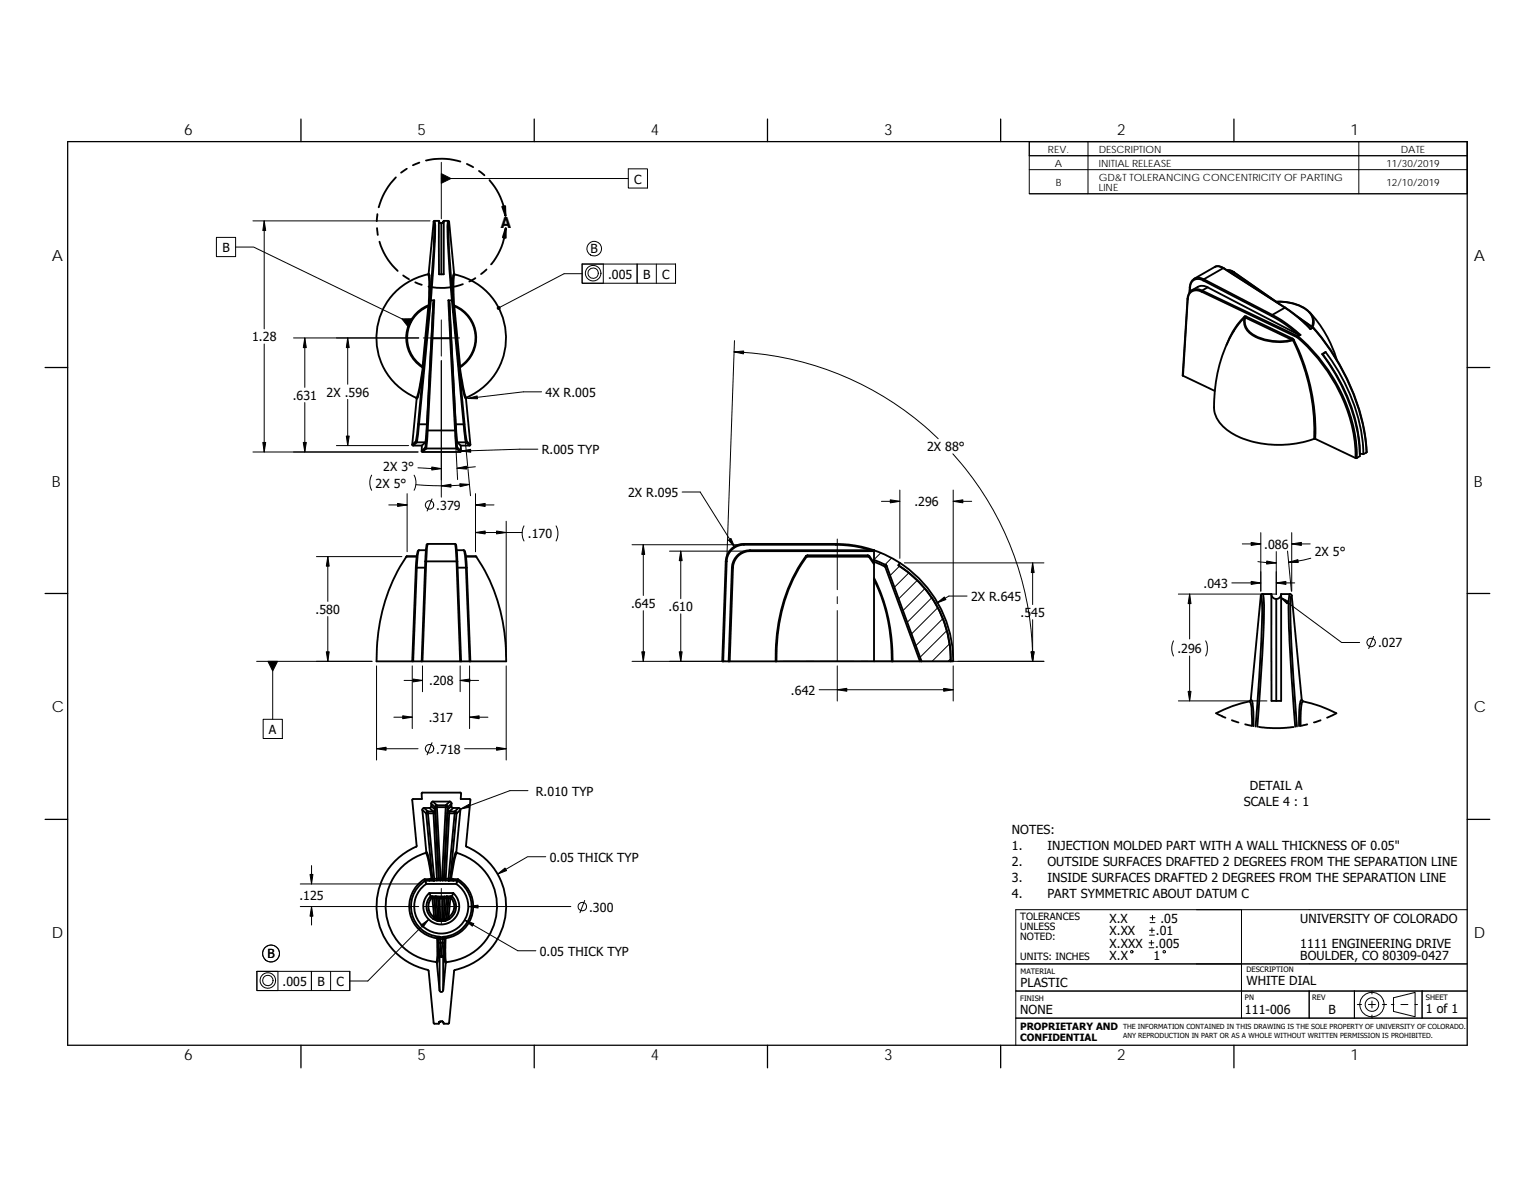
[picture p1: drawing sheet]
<svg xmlns="http://www.w3.org/2000/svg" width="279mm" height="216mm" viewBox="0 0 279 216" stroke-linecap="round" stroke-linejoin="round" font-family="sans-serif">
<g fill="none" stroke="#000" stroke-width=".18">
<path d="M80.3 32.5h34.1M80.3 29.5v10.3M114.4 30.7h3.5v3.5h-3.5zM187.3 30.9h79.8M187.3 25.8h79.8v9.4h-79.8zM187.3 25.8h79.8v2.5M187.3 25.8v2.5h79.8M198 25.8v9.4M247.3 25.8v9.4M267.1 28.3v6.9h-79.8M39.4 43.2h3.5v3.5h-3.5zM42.9 44.9h3.3l28.5 13.9"/>
<path d="M46 40.2h32.3M48.1 40.2v19.6M80.3 58.2v6.6M106 48h17v3.5h-17zM106 48v3.5h3.8v-3.5M106 49.8h-3.3l-11.9 6.2M116 48v3.5M119.5 48v3.5M48.1 62.6v19.6M53.4 61.5h22.8M55.5 61.5v9M55.5 73.2v9"/>
<path d="M63.3 61.5v8.4M63.3 72.6v8.4M77 61.5h6.6M80.3 65.6v24.8M82.9 79.1l.4 8.1M84.5 78l1.1 12.2M98.6 71.3h-3.3l-10.1 1.2M133.6 64a56.3 56.3 0 0 1 37.2 15.8M133.7 62l-1.4 39.3M46 82.2h30.1M61.2 81h13.2M67.6 86.4l-.3 1.2 .1 .8 .2 .8"/>
<path d="M70.8 91.8h3.3M74.1 89.8v10.6M75.4 86.4l.3 1.2-.1 .8-.2 .8M76.1 85.1l4.2 .1M78.6 90.7l-.9 2.2M85.4 88.1a51.1 51.1 0 0 1-9.7 .1M86.5 84.9l-3.3 .3M86.6 96.9h8.4M86.6 91.8h3.3M86.6 89.8v10.6M92.1 94.8v24.7M95.4 95.7l-.4 1.1 .1 .9 .3 .7"/>
<path d="M97.9 81.7l-14 .3M101.2 95.7l.3 1.1v.9l-.3 .7M115 99.1h19.6M117.1 99.1v9.2M124.2 89.5h3.2l6.4 10.1M152.4 98v9.3M160.4 91.2h3.4M163.8 89.1v12.5M173.4 82.6a56.2 56.2 0 0 1 14.6 37.7v-7.6M173.5 89.1v30.4M173.5 91.2h3.4M226.1 98.9h3.4"/>
<path d="M229.5 96.9v10.6M235.1 98.9h3.4M235.1 96.9v10.6M57.6 101.2h15.6M59.7 101.2v8.2M59.7 112.1v8.2M117.1 111.1v9.2M121.9 100.2h13.8M123.9 100.2v8.7M123.9 111.7v8.6M152.4 108.5v1.3M152.4 111.1v9.2"/>
<path d="M160.3 100.6l-1.2 1.2M162.3 101.5l-1.2 1.2M163.7 103l-1.7 1.7M164.6 102.4h25.4M165.4 104.2l-2.6 2.6M167 105.6l-3.4 3.3M168.3 107.1l-3.9 4M169.6 108.7l-4.5 4.5M170.7 110.5l-4.8 4.8M171.6 112.5l-4.9 4.9M172.3 114.7l-4.8 4.8M172.8 117.1l-3.1 3.2"/>
<path d="M173.1 119.8l-.5 .5M176 108.4h-3.3l-2.2 1.3M188 102.4v7.6M213.6 116.6l-.3 .7v.8l.3 1.2M214.5 108.1h17.9M216.5 108.1v8.1M216.5 119.3v8.2M219.5 116.6l.2 .6 .1 1-.3 1.1M224.2 106h5.3M229 102.2l3.3 .2M232.3 100.3v7.8M232.3 106h3.4"/>
<path d="M233 108.6l11.2 8.3h3.3M234.4 100.2l.7 7.3M238.6 101.5l-2 .5-2.1 .3M250 115.8l-.9 2.2M46.7 120.3h21M47.9 130.8h3.5v3.5h-3.5zM49.6 120.3v10.5M68.5 136.2h7.6M68.5 121.1v17.1M71.7 130.5h3.3M73.6 123.8h3.3M75 121.1v11.4"/>
<path d="M76.9 121.1v4.7M78.6 135.1l-.9 2.2M83.8 123.8h3.3M83.8 121.1v4.7M84.6 136.2h7.5M85.5 121.1v11.4M85.5 130.5h3.3M92.1 121.1v17.1M132 120.3h-17M142 120.3h48M149.1 125.5h24.4M149.3 120.3h6.1"/>
<path d="M152.4 121.1v6.4M173.5 121.1v6.4M214.5 127.5h16.1M56.7 157.4v3.4M96.1 143.8h-3.3l-9 3.4M99.3 155.8h-3.3l-5.4 3.2M46.8 176.7h16.9v3.5h-16.9zM46.8 176.7v3.5h3.8v-3.5M54.7 160.8h22.1M54.7 164.9h21.5M56.7 176.7v3.5M56.7 164.9v3.4"/>
<path d="M60.2 176.7v3.5M77 164.9h6.6M78 167.2l-11 11.2h-3.3M80.3 161.6v6.6M84.6 167.4l9.7 5.5h3.2M85.3 164.9h18.6M106.4 163.8l-.8 2.2M209.1 172.4h.9M209.1 171.5h.9M209.2 170.1h.9M209.2 169.2h.9M209.3 167.8h.9"/>
<path d="M209.3 166.9h.9M209.6 171v.9M209.7 168.8v.9M209.8 166.5v.9M226 165.5v19.7h-41.1v-4.9h82.2h-41.1v-5h-41.1v-9.8h82.2M267.1 175.3h-82.2v5h41.1v4.9h12.3v-4.9v4.9h8.2v-4.9v4.9h12.3v-4.9v4.9h8.3h-82.2v4.9M247.1 182.7h.7M249.1 182.7h1.3M249.7 180.3v.5M249.7 182.1v1.2M249.7 184.6v.6M251.6 182.7h.8"/>
<path d="M253.2 182.7h.5M253.6 181.5l4-1v4.4l-4-.9zM255 182.7h1.3M257.5 182.7h.5"/>
<circle cx="108" cy="49.7" r=".94"/>
<circle cx="108" cy="49.7" r="1.42"/>
<circle cx="108.2" cy="45.2" r="1.33"/>
<circle cx="78.2" cy="91.9" r=".77"/>
<circle cx="249.6" cy="116.9" r=".77"/>
<circle cx="78.2" cy="136.2" r=".77"/>
<circle cx="48.8" cy="178.3" r="1.41"/>
<circle cx="48.8" cy="178.3" r=".94"/>
<circle cx="49.3" cy="173.4" r="1.54"/>
<circle cx="106" cy="164.9" r=".77"/>
<circle cx="206" cy="173.1" r=".22"/>
<circle cx="211.9" cy="173.1" r=".22"/>
<circle cx="249.7" cy="182.7" r="2.22"/>
<circle cx="249.7" cy="182.7" r="1.24"/>
</g>
<g fill="none" stroke="#000" stroke-width=".23">
<path d="M12.3 25.8h254.8v164.3h-254.8zM54.8 21.7v4.1M97.2 21.7v4.1M139.7 21.7v4.1M182.1 21.7v4.1M224.6 21.7v4.1M8.2 66.8h4.1M267.1 66.8h4.1M8.2 107.9h4.1M267.1 108h4.1M8.2 149h4.1M267.1 149h4.1"/>
<path d="M54.8 190.1v4.1M97.2 190.1v4.1M139.7 190.1v4.1M182.1 190.1v4.1M224.6 190.1v4.1"/>
</g>
<g fill="none" stroke="#000" stroke-width=".34">
<path d="M68.7 38.9l-.1 1.3M72.1 32.3a12.6 12.6 0 0 0-3.2 5.4M74 30.7l-1 .7M76.3 29.6l-1.1 .5M77.5 29.2a12.2 12.2 0 0 1 6.3 .2M85 29.8l1.1 .6M87.2 31.1l1 .8M89.1 32.8a11.9 11.9 0 0 1 2.9 6.5M68.6 41.5l.2 1.2M69.1 44a11.7 11.7 0 0 0 3.3 5.3M73.4 50.1l1 .7M75.6 51.4l1.2 .4"/>
<path d="M75.9 57l.9-.7 1.2-.6-1.1 11a6.2 6.2 0 0 1-1-9.7zM77.9 49.9a11.8 11.8 0 0 0-9.3 10.4 11.8 11.8 0 0 0 7.1 12M78 49.8l.2 .4 .1 1.2-.2 4M78 49.8l-.1 .1 .1 .2a18.2 18.2 0 0 1 .1 4.6l-.1 .8M78 55.5a6.4 6.4 0 0 0-4 5.4 6.4 6.4 0 0 0 2.9 6M78 55.5v.2M78.1 55.4v.3h-.1M78.1 55.4l-.1 .1M78.3 54.6l-2.2 22.6M78.4 54.6h.6M78.4 54.6l-2.1 22.6M78.9 55.1l-1.2 22.1"/>
<path d="M78.9 40.3a88.1 88.1 0 0 1-.6 13.3v1h.1M78.9 40.3l-.9 9.5M79 54.6l-.1 .4-.4 6.5M79 54.6l-.3 6.9M79.1 40.2h.8M79.1 40.2a51.7 51.7 0 0 1-.3 9.7l-.4 4.7M79.1 40.2l-.2 .1M79.9 40.2v9.7h.9v-9.7M79.9 40.2v.2l.4 .2 .3-.1 .2-.3M80.3 40.6v9.3M80.8 40.2h.8M81.6 40.2a68.3 68.3 0 0 0 .4 10.8l.3 3.6"/>
<path d="M81.6 40.2l.1 .1M81.6 54.6l.3 6.9M81.6 54.6l.2 .5M81.6 54.6h.7M81.7 40.3a63.6 63.6 0 0 0 .5 11l.2 3.3h-.1M81.7 40.3l1 9.5M81.8 55.1l.3 6.4h-.2M81.8 55.1l1.2 22.1M82.3 54.6l2.2 22.6h.1l-2.2-22.6M82.5 55.4l.1 .3M82.5 55.4l.1 .1M82.6 55.7l1 11"/>
<path d="M82.6 55.5l.1 .2h-.1M82.6 55.5a6.4 6.4 0 0 1 4 5.4 6.4 6.4 0 0 1-2.9 5.9M82.7 49.8h-.1a18 18 0 0 0-.1 5.6M82.7 49.8l.1 .1M82.7 55.7a6.3 6.3 0 0 1 1.1 11M82.7 55.7l1.1 11M82.8 49.9a3 3 0 0 0-.3 2l.1 3.6M82.8 49.9a11.8 11.8 0 0 1 9.2 10.5 11.8 11.8 0 0 1-7.1 11.9M84.2 51.7a11.3 11.3 0 0 1-6.2 .4M86.5 50.6l-1.1 .6M88.5 49l-.9 .8M92.1 41.5a11.5 11.5 0 0 1-2.7 6.6"/>
<path d="M216.2 54.3v.1M216.2 54.3l-.9 14M216.2 54.4l-.9 13.9M216.6 52.2v.1M216.6 52.2l-.1 1.1M216.6 52.3v.8M217.4 50.7l-.6 .6-.2 .9M218.7 53a1.6 1.6 0 0 0-2.5 1.4M218.7 53l17.4 8.4M218.7 53l.1-.1 17.5 8.3M219 51l12.5 6.5M219 51a1.49 1.49 0 0 0-1.6-.1 1.49 1.49 0 0 0-.8 1.4"/>
<path d="M219 51l.1-.2 12.5 6.5M219.8 52.3l-1 .6a1.7 1.7 0 0 0-1.8-.1 1.7 1.7 0 0 0-.8 1.5M219.8 52.3l16.4 8.5M219.8 52.3l-.3-.2a1.75 1.75 0 0 0-1.4 .1l-1.1 .6M221.1 48.6l-3.7 2.1M221.1 48.5l.7-.1 .9 .4M221.1 48.5a1.62 1.62 0 0 1 1.6 .3M221.1 48.5v.1M222.7 48.8l11.2 7.2M222.7 48.8h.1M222.7 48.8l-3.6 2-.3-.1a1.64 1.64 0 0 0-1.4 0M222.7 48.8l11.3 7.2"/>
<path d="M224.6 49.5l7 5M224.6 49.5l-.6-.3h-.6h.6l.6 .3M224.6 49.5l-.4 .2M224.6 49.5h.1M224.6 49.5l8.2 5.7M226.5 57.6a13.7 13.7 0 0 0-3.3 5.2M226.5 57.6h.3M226.5 57.6l.1 .1M226.6 57.7a20.8 20.8 0 0 0-5.2 11.6l-.4 3.3a5.6 5.6 0 0 0 3 6.1 18.4 18.4 0 0 0 15.2 1.1M226.6 57.7a2.75 2.75 0 0 0 1.5 3.4 10.1 10.1 0 0 0 7.3 .8M226.6 57.7h.1a2.77 2.77 0 0 0 1.5 3.2 9.9 9.9 0 0 0 7 .9M226.8 57.6l8.5 4"/>
<path d="M226.8 57.6l-.1 .2 8.5 4M231.5 57.5l2.4 1.4 2.3 1.9M231.6 57.3l2.6 1.6 2.5 2M231.6 57.3l-.1 .2M232.3 54.9a8.5 8.5 0 0 1 6.1 1.9 2.3 2.3 0 0 1 .5 2.7M232.3 54.9a8.2 8.2 0 0 1 6.1 2 2.32 2.32 0 0 1 .4 2.5M233.9 56h.1M233.9 56l-2.3 1.3M233.9 56l2.3 1.7 2.3 2.2M234 56a21.4 21.4 0 0 1 4.5 3.9M236.1 57.6l2.9 2M236.6 58l2.4 1.6"/>
<path d="M238.4 56.8a22 22 0 0 1 4.9 8.6M239 59.6a38.9 38.9 0 0 1 9.7 22.7M239 59.6l-.5 .3M239.1 59.6a37.5 37.5 0 0 1 9.6 22.7M75.7 72.3l.1 .2M75.8 72.5l-.8 8.4M76.1 77.2h.2M76.1 77.2l-.4 3.1M76.3 77.2l-.4 3.3M76.3 77.2h1.4M76.9 66.9l-.5 3.4a3.4 3.4 0 0 1-.7 2M76.9 66.9v-.2h.2l-.1 .3"/>
<path d="M76.9 66.9l.1 .1M77 67l-.2 1.9a9.6 9.6 0 0 1-1 3.6M77.7 78.3h5.1M77.7 78.3l-.3 3.1M77.7 77.2l-.3 3.3M78.5 61.5h.2M78.5 61.5l-.8 16.8M78.7 61.5l-1.1 20.1M78.7 61.5h3.2M81.9 61.5l.9 16.8M82.1 61.5l.9 16.8h-.2M82.8 78.3l.3 3.3"/>
<path d="M83 77.2l.2 3.3M83 77.2h1.4l.4 3.3M83 78.3l.2 3.1-.1 .2M83.6 66.7v.3M83.6 67l.4 2.1a8.5 8.5 0 0 0 .8 3.4M83.7 66.9l-.1 .1M83.7 66.9l.8 4.6 .4 .8-.1 .2M83.8 66.7h-.2M83.8 66.7l-.1 .2M84.6 77.2l.4 3.1-.2 .2M84.8 72.5l.8 8.4M215.3 68.3l5.8 2.8"/>
<path d="M235.2 61.8l.2 .1M235.3 61.6l.2 .2M235.3 61.6l-.1 .2M235.4 61.9a37.5 37.5 0 0 1 3.8 17.9M235.5 61.8a37.1 37.1 0 0 1 3.9 18M235.5 61.8l-.1 .1M236.1 61.4a30.2 30.2 0 0 1 10.6 21v.9M236.2 60.8l.5 .1M236.3 61.2a30.5 30.5 0 0 1 10.7 21.2v.9M236.3 61.2h.1M236.3 61.2l-.2 .2M236.7 60.9l-.4 .3"/>
<path d="M239.2 79.8h.2M239.4 79.8l7.3 3.5M240.8 64.5h-.1M240.8 64.5a31.3 31.3 0 0 1 6.7 18.1h.7M241.3 64a33 33 0 0 1 6.9 18.6M241.3 64l-.6 .4a33.1 33.1 0 0 1 6.8 18.6l-.5 .3M241.3 64l-.5 .5M75.2 81h1.6M75.7 80.3l-.7 .6M75.7 80.3l.2 .2M75.9 80.5l-.7 .5-.2-.1M75.9 80.5h1.5"/>
<path d="M76.8 81v1M76.9 82.2h6.9M77.4 81.4l-.6 .6M77.4 81.4l.2 .2M77.4 80.5l-.6 .5M77.6 81.6h5.5M77.6 81.6l-.7 .6-.1-.2M77.6 99.1l-.2 3M77.9 98.9l-.3 3.2-.7 18.2h-.1M77.9 98.9h4.9M77.9 98.9l-.2 .2M82.8 98.9l.3 3.2 .7 18.2"/>
<path d="M82.8 98.9l.2 .2M83 99.2l.2 2.9M83.1 81.6l.7 .6 .1-.2M83.2 81.4l.7 .6M83.2 80.5l.7 .5M83.2 80.5h1.6M83.9 81v1M83.9 81h1.6M84.8 80.5l.7 .5 .1-.1M85 80.3l.6 .6M135.4 98.9a3.3 3.3 0 0 0-3.3 3.2M135.4 99.1a3.2 3.2 0 0 0-3.1 3"/>
<path d="M135.4 99.1h16.7M152.1 98.9v.2M152.1 98.9h-16.7v.2M152.1 98.9l3.6 .3 3.4 .9M152.1 99.1l3.3 .2 3.2 .8M246.7 83.3h.3M248.7 82.3l-.5 .3M74 101.2h1.8M74 101.2a32.8 32.8 0 0 0-5.4 19.1h6.4M75.7 103.3l-.7 17M75.7 103.3h1.7M75.9 101.2h-1.9"/>
<path d="M76 100.3l-.3 3M76.3 100.1l-.3 .2M76.3 100.1l-.3 1-.1 1.7-.7 17.5h-.2M76.3 100.1h1.2M77.4 102.1l-.6 18.2M77.4 102.1h5.8M83.1 100.1h1.3M83.2 102.1l.7 18.2M83.3 103.3h1.7M84.4 100.1l.3 1 .1 1.7 .7 17.5M84.4 100.1l.2 .2M84.6 100.4l.4 2.9"/>
<path d="M84.8 101.2h1.9M85 103.3l.6 17M86.7 101.2a32.5 32.5 0 0 1 5.4 19.1h-6.5M132.1 102.1h.2M132.1 102.1l-.6 18.2h.1M132.3 102.1l-.7 18.2M133.2 103.3l-.6 17M133.2 103.3h.2M133.4 103.3l-.6 17M136.5 100.1v.1M136.5 100.1h22.6M136.5 100.1a3.3 3.3 0 0 0-3.3 3.2"/>
<path d="M136.5 100.2h22.5M136.5 100.2a3.1 3.1 0 0 0-3.1 3.1M146.7 101.2h.1M146.8 101.2a30.9 30.9 0 0 0-5.5 19.1M146.8 101.2h11.3M147 101v.2M147 101h-.1a29.2 29.2 0 0 0-5.7 17.3v2M147 101h10.9M157.9 101l.1 .2M157.9 101l.3 .2M158 101.2h-11.2M158 101.2h.1"/>
<path d="M158.1 101.2l1 1.4M158.2 101.2h-.1M158.2 101.2l.9 1.2M159 100.2l.1 .1M159.1 100.1v.2M159.1 100.1l-.1 .1M159.1 101.8l.6 .3a2.47 2.47 0 0 1 1.5 .8l-.1 .2M159.1 100.1a19.9 19.9 0 0 1 4.7 2.3M159.1 105.5a31.8 31.8 0 0 1 3.2 14.8M159.1 105.1a32.1 32.1 0 0 1 3.4 15.2M159.1 102.6v17.7h-17.8M159.1 100.3v2.3"/>
<path d="M159.1 102.2l2 .9M161.1 103.1l6.3 17.2M161.2 102.8l.2 .2 6.3 17.3M161.4 103l-.3 .1M163.5 102.8a20.3 20.3 0 0 1 9.6 17.5h-5.4M163.8 102.4a21 21 0 0 1 9.6 17.9h-.3a20.4 20.4 0 0 0-9.6-17.5zM229.5 108.4l-1.8 18.9M229.5 108.4h.1a38.3 38.3 0 0 1 0 7.8l-1.1 15.9M229.8 108.1l-.3 .3M229.8 108.1h1.6M229.8 108.1a21.9 21.9 0 0 1 .2 6.2l-1.1 17.9M231.4 108.1a.89 .89 0 0 0 .9 .8 .89 .89 0 0 0 .9-.8"/>
<path d="M232.3 108.9v18.6M233.2 108.1h1.6M233.2 108.1v19.4h-1.8v-19.4M234.8 108.1h.2l.1 .3M234.8 108.1a17.2 17.2 0 0 0-.2 5.4l.4 7.7 .8 11M235.1 108.4l-.1 .2a147.6 147.6 0 0 0 .7 18.4l.4 5.1M235.1 108.4l1.8 18.9M75.2 120.3h1.6M76.9 120.3h6.9M83.8 120.3h.1M83.9 120.3h1.7M131.6 120.3h1"/>
<path d="M132.6 120.3h.2M132.8 120.3h8.5M159.1 120.3h3.2M162.3 120.3h5.1M167.4 120.3h.3M224.2 131l1.2 .4M227.4 127.6a22.8 22.8 0 0 0-6 2.1l1.7 .8M227.7 127.3l.2 .3 .2 1.1 .1 3.4M227.7 127.3l-.3 .3a4.3 4.3 0 0 1 .5 2.6v1.8l-1.2-.3M229.1 132.2l2.5 .2 3.9-.2M236.9 127.3l-.2 .3-.1 .6-.1 3.9M236.9 127.3l.3 .3"/>
<path d="M237.2 127.6h-.1a13.2 13.2 0 0 0-.4 4.4l1.2-.3M237.2 127.6a22.8 22.8 0 0 1 6 2.1l-1.6 .8M240.4 131l-1.2 .4M76.9 147.3l.7 .7M76.9 147.3l.7 7.7M77.2 147l.7 .6-.2 .1-.1 .3M77.2 147l-.3 .1v.2M77.2 147h1M77.3 159.9a5.8 5.8 0 0 0-2.7 6.2 5.8 5.8 0 0 0 5 4.6M77.3 159.9l.1 .3M77.5 155.2l.4 .9 .6 3.7M77.5 155.2a10.1 10.1 0 0 0-7.3 10.6 10.1 10.1 0 0 0 9.2 9.2"/>
<path d="M77.6 148l1.1 11.9M77.6 155a14.2 14.2 0 0 1 1.1 4.6l-.2 .2M77.6 155l-.1 .2M77.9 147.9l-.3 .1M77.9 147.9l1.1 11.9M77.9 147.9h1M78.2 147l.6 .6M78.2 159.9h-.9M78.2 159.9v.3M78.5 146.2l.7 .6M78.5 146.2v.4M78.5 146.6l.7 .7"/>
<path d="M78.5 146.6l-.1 .3-.2 .1M78.5 159.8l-.3 .1M78.7 159.6v.3M78.7 159.9v.1M78.7 159.9h.1M78.7 159.9l.3 .2M78.8 145.8l.7 .7-.2 .1-.1 .2M78.8 145.8h3.1M78.8 145.8l-.2 .1-.1 .3M78.8 147.6l.1 .3M78.8 147.6h-.9v.3M78.9 147.9l.6 11.9h.4"/>
<path d="M79 159.8h.5v.3M79 159.8v.3M79 159.8l-.3 .1M79.2 147.3l-.1 .2-.3 .1M79.2 147.3v.6M79.2 146.8l.7 13M79.2 147.9h-.3M79.2 147.9l.7 11.9M79.5 146.8h1.6M79.5 146.8h-.3M79.5 146.8v-.3h1.6v.3M79.5 146.8l.7 13"/>
<path d="M79.9 159.8l.1 .2 .2 .1M79.9 159.8h.1M79.9 159.8l.3 .3M80.2 159.8h.3v.3M80.2 159.8v.3M80.2 159.8h-.3M80.8 159.8l-.1 .2-.2 .1M80.8 159.8h.1M81.1 159.8v.3M81.1 159.8h.5v.3M81.1 159.8h-.3l-.1 .2-.2 .1M81.1 146.8l-.6 13h.3"/>
<path d="M81.1 146.8h.4M81.5 146.8l-.7 13M81.5 147.3a.43 .43 0 0 0 .1 .6h.2M81.8 147.9l-.7 11.9M81.8 147.6h1v.3h-1zM81.9 145.8l-.8 .7 .3 .1 .1 .2M81.9 145.8l.1 .1 .2 .3M82 159.9h.1M82 159.9l-.4 .2M82 159.9l-.1 .1M82 159.6v.3M82.1 159.8l.3 .1"/>
<path d="M82.1 146.6l-.6 .7M82.1 146.6l.4 .4M82.2 146.2l-.7 .6M82.2 146.2l-.1 .4M82.4 159.9l.2 .1M82.4 159.9h1M82.5 147l-.7 .6-.2-.1-.1-.2M82.5 147h1M83.1 155a14.3 14.3 0 0 0-1.1 4.7l.1 .1M83.1 155l.1 .2a14.7 14.7 0 0 0-1.1 4.6M83.1 148l-.3-.1-1.2 11.9 .4 .1M83.1 148l-1.1 11.9"/>
<path d="M83.2 155.1a10.2 10.2 0 0 1 7.2 10.8 10.2 10.2 0 0 1-9.1 9.1M83.4 159.9l-.2 .3M83.4 159.9a5.8 5.8 0 0 1 2.6 6.2 5.8 5.8 0 0 1-4.9 4.5M83.5 147l-.7 .6 .2 .1 .1 .3M83.5 147l.3 .1v.2M83.8 147.3l-.7 .7M83.8 147.3l-.7 7.7M84.9 154l-.1-.1 .8-8.4-.1-.2h-1.6v-1l-.1-.1h-6.9l-.1 .1v1l-1.7 .1 .7 8.5a11.8 11.8 0 0 0-7.2 12 11.8 11.8 0 0 0 9.3 10.5M84.9 154a11.9 11.9 0 0 1 7.2 12.1 11.9 11.9 0 0 1-9.4 10.4l-1 9.6-.1 .1h-.8l-.2-.4h-.4l-.3 .1v.3h-.8l-.2-.1-.9-9.5-.1-.2M77.4 160.2a5.5 5.5 0 0 0-2.4 6.1 5.5 5.5 0 0 0 5.1 4.1M77.4 160.2l.2 .6a4.9 4.9 0 0 0-1 7.3 4.9 4.9 0 0 0 7.4 0 4.9 4.9 0 0 0-1-7.3M77.6 160.8h5.5"/>
<path d="M78.1 160h.6M78.2 162.4l-.7 .8-.4 .9-.1 1 .3 1 .4 .8 .7 .7 .9 .4 .8 .1 1.2-.1 .9-.4 .6-.6 .5-.8 .3-.9-.1-1.1-.3-.8-.7-1M78.2 162.4h4.3M78.2 160.2h.8M78.2 160.2h-.8M78.2 162.4l.2 .6M78.4 163l-.6 .8-.2 1.4 .4 1 .8 .9M78.4 163l.1 .4M78.4 163h.3M78.5 163.4l-.4 .7-.1 1 .3 1 .7 .7M78.7 163v.4h-.2M78.7 163h.7"/>
<path d="M78.7 160l.3 .2M78.8 167.1l.8 .4M79 166.9l.6 .6M79 166.9l-.2 .2M79 163.4h.1M79 160.1v.1M79 160.1h.5M79 163.4l.4 3.8M79.4 163l-.3 .2-.1 .2h-.3l.3 3.5M79.4 163v.1M79.4 163.4h-.3M79.4 163.1v.3"/>
<path d="M79.4 163.4l.3 3.7M79.4 163.1l-.3 .1v.2M79.4 163.1h.3M79.4 167.2l.3 .2M79.5 175.2l.5 4.9M79.6 170.7l.1 .1M79.6 170.7h.1M79.7 167.4l-.1 .1M79.7 167.4l.2 .1M79.7 163.1v.3h-.3M79.7 163.1h.6M79.7 170.8l-.1-.1a14.1 14.1 0 0 1-.2 4.3l.1 .2"/>
<path d="M79.7 170.8h.1M79.7 170.8v3.4l-.2 1M79.7 167.1l.2 .1M79.7 167.1v.3M79.7 167.1l-.3 .1M79.8 170.8v.6M79.8 171.5h.3M79.8 171.4l.2 2.4M79.9 167.5h.4M79.9 167.2h.2l.2 .3M79.9 167.2v.3M80 173.8v6.3"/>
<path d="M80 173.8l.2 .3h.2l.3-.3M80.1 170.4l-.4 .1-.1 .2M80.1 170.4l-.3 .2-.1 .2M80.1 170.4v.1M80.1 170.8h.5M80.1 170.8h-.3M80.1 170.8l.1 .7M80.1 170.5v.3M80.1 170.5l-.3 .1v.2M80.1 170.5h.5M80.1 171.5l.2 2.4-.3-.1M80.1 171.5h.4"/>
<path d="M80.2 160.1h-.7M80.2 160.1h.1M80.2 160.1h.3M80.3 163.1l.3 .3M80.3 163.1l-.2 .1-.1 .2h-.3l.2 3.8M80.5 160.1h.1M80.5 160.1h.6M80.5 171.5l-.2 2.4 .4-.1M80.5 167.2l-.2 .3M80.6 170.5v.3M80.6 170.5l.2 .1 .1 .2M80.6 170.8h.3"/>
<path d="M80.6 170.8l-.1 .7M80.6 163.4h-.6l.1 3.8h.4M80.6 163.4l-.1 3.8M80.7 173.8v6.3M80.8 167.2h-.3M80.8 167.2v.3M80.8 167.5h-.5M80.9 171.5h-.4M80.9 171.4l-.2 2.4M80.9 170.8v.6M80.9 167.1l.4 .1M80.9 167.1l.1 .3"/>
<path d="M80.9 167.1l-.1 .1M80.9 163.1v.3h-.3M80.9 163.1h-.6M80.9 163.1h.4M81 170.8h-.1M81 170.8h.1M81 167.4l-.2 .1M81 167.4v.1M81.1 170.7l-.1-.2-.4-.1 .3 .1 .1 .3M81.1 170.7l-.1 .1M81.1 170.7h.1M81.1 160.1h.5"/>
<path d="M81.1 175.2l-.4 4.9M81.3 167.2l-.3 .2M81.3 167.2h.1M81.3 167.2l-.3 .3M81.3 175l-.2 .2M81.3 175h-.1a9.4 9.4 0 0 1-.1-3.8v-.5a13.7 13.7 0 0 0 0 4.5M81.3 163.1v.3h-.4l-.1 3.8M81.3 163l.3 .2v.2M81.3 163.1l.2 .1 .1 .2M81.3 163v.1M81.6 163.4h-.3l-.4 3.7M81.6 160.1l.1 .1"/>
<path d="M81.6 163.4l-.3 3.8M81.7 160.2h.8M81.8 167.1l-.2-.2-.3 .3M81.8 167.1l-.8 .4M81.9 160h.7M81.9 160l-.2 .2M82 163v.4M82 163.4h-.4M82 163h.3M82 163h-.7M82.1 163.3l.5 1 .1 .8-.3 1-.8 .8 .4-3.5M82.3 163l-.2 .4h-.1"/>
<path d="M82.3 163l.6 1.2 .1 1-.4 1.2-.8 .7M82.5 160.2h.7M82.5 162.4l-.2 .6M82.6 160l-.1 .2M83.2 160.2a5.6 5.6 0 0 1 2.5 6.1 5.6 5.6 0 0 1-5.1 4.2M83.2 160.2l-.1 .6M80 180.1l.3 .3 .4-.3"/>
</g>
<g fill="#000">
<circle cx="77.4" cy="160.2" r=".17"/>
<circle cx="83.2" cy="160.2" r=".17"/>
</g>
<g fill="#000" stroke="#000" stroke-width=".18">
<path d="M80.3 31.6l1.8 .9-1.8 .8z" fill-rule="evenodd"/>
<path d="M48.1 40.2l.3 1.7h-.6z" fill-rule="evenodd"/>
<path d="M73.2 58h1.9l-.7 1.5z" fill-rule="evenodd"/>
<path d="M90.6 55.8h.3l.1 .4h-.4l-.1-.1 .3-.1-.3 .1z" fill-rule="evenodd"/>
<path d="M55.5 61.5l.3 1.7h-.6z" fill-rule="evenodd"/>
<path d="M63.3 61.5l.3 1.7h-.6z" fill-rule="evenodd"/>
<path d="M85.2 72.5l1.6-.5 .1 .5z" fill-rule="evenodd"/>
<path d="M133.6 64l1.8-.2-.1 .6z" fill-rule="evenodd"/>
<path d="M47.8 80.5h.6l-.3 1.7z" fill-rule="evenodd"/>
<path d="M55.2 80.5h.6l-.3 1.7z" fill-rule="evenodd"/>
<path d="M63 79.3h.6l-.3 1.7z" fill-rule="evenodd"/>
<path d="M72.4 91.6l1.7 .2-1.7 .3z" fill-rule="evenodd"/>
<path d="M80.3 88.4l1.8-.3v.5z" fill-rule="evenodd"/>
<path d="M78.6 84.9l1.7 .3-1.7 .3z" fill-rule="evenodd"/>
<path d="M83.2 85.2l1.7-.4v.5z" fill-rule="evenodd"/>
<path d="M83.9 82l1.8-.3v.6z" fill-rule="evenodd"/>
<path d="M83.7 88l1.7 .1-1.7 .4z" fill-rule="evenodd"/>
<path d="M86.6 91.8l1.7-.2v.5z" fill-rule="evenodd"/>
<path d="M86.6 96.9l1.7-.3v.5z" fill-rule="evenodd"/>
<path d="M90.4 96.6l1.7 .3-1.7 .2z" fill-rule="evenodd"/>
<path d="M117.1 99.1l.2 1.7h-.5z" fill-rule="evenodd"/>
<path d="M132.6 98.2l.5-.3 .7 1.7z" fill-rule="evenodd"/>
<path d="M162.1 90.9l1.7 .3-1.7 .3z" fill-rule="evenodd"/>
<path d="M173.5 91.2l1.8-.3v.6z" fill-rule="evenodd"/>
<path d="M227.7 98.7l1.8 .2-1.8 .3z" fill-rule="evenodd"/>
<path d="M235.1 98.9l1.8-.2v.5z" fill-rule="evenodd"/>
<path d="M59.7 101.2l.2 1.8h-.5z" fill-rule="evenodd"/>
<path d="M123.9 100.2l.3 1.8h-.6z" fill-rule="evenodd"/>
<path d="M170.5 109.7l1.4-1.1 .3 .5z" fill-rule="evenodd"/>
<path d="M188 102.4l.2 1.7h-.5z" fill-rule="evenodd"/>
<path d="M216.5 108.1l.3 1.7h-.5z" fill-rule="evenodd"/>
<path d="M227.7 105.7l1.8 .3-1.8 .3z" fill-rule="evenodd"/>
<path d="M230.6 102l1.7 .4-1.8 .2z" fill-rule="evenodd"/>
<path d="M232.3 106l1.8-.3v.6z" fill-rule="evenodd"/>
<path d="M233 108.6l1.6 .8-.3 .4z" fill-rule="evenodd"/>
<path d="M234.5 102.3l1.7-.5 .1 .5z" fill-rule="evenodd"/>
<path d="M48.8 120.3h1.7l-.9 1.7z" fill-rule="evenodd"/>
<path d="M59.4 118.6h.5l-.2 1.7z" fill-rule="evenodd"/>
<path d="M68.5 136.2l1.8-.3v.6z" fill-rule="evenodd"/>
<path d="M73.3 130.2l1.7 .3-1.7 .2z" fill-rule="evenodd"/>
<path d="M75.2 123.5l1.7 .3-1.7 .2z" fill-rule="evenodd"/>
<path d="M83.8 123.8l1.7-.3v.5z" fill-rule="evenodd"/>
<path d="M85.5 130.5l1.7-.3v.5z" fill-rule="evenodd"/>
<path d="M90.4 135.9l1.7 .3-1.7 .3z" fill-rule="evenodd"/>
<path d="M116.8 118.6h.5l-.2 1.7z" fill-rule="evenodd"/>
<path d="M123.6 118.6h.6l-.3 1.7z" fill-rule="evenodd"/>
<path d="M152.4 125.5l1.7-.3v.5z" fill-rule="evenodd"/>
<path d="M171.8 125.2l1.7 .3-1.7 .2z" fill-rule="evenodd"/>
<path d="M187.7 118.6h.5l-.2 1.7z" fill-rule="evenodd"/>
<path d="M187.7 118.6h.5l-.2 1.7z" fill-rule="evenodd"/>
<path d="M216.3 125.8h.5l-.3 1.7z" fill-rule="evenodd"/>
<path d="M83.8 147.2l1.5-.9 .2 .5z" fill-rule="evenodd"/>
<path d="M90.6 159l1.3-1.1 .3 .4z" fill-rule="evenodd"/>
<path d="M56.4 159h.6l-.3 1.8z" fill-rule="evenodd"/>
<path d="M56.7 164.9l.3 1.7h-.6z" fill-rule="evenodd"/>
<path d="M76.6 168.3l1.4-1.1-1 1.5z" fill-rule="evenodd"/>
<path d="M84.6 167.4l1.7 .6-.3 .5z" fill-rule="evenodd"/>
<path d="M85.3 164.9l1.7-.3v.6z" fill-rule="evenodd"/>
</g>
<g fill="#000" stroke="#000" stroke-width=".34">
<path d="M91.4 37.6l.5-.1 .1 1.8z" fill-rule="evenodd"/>
<path d="M92.1 41.5v1.8l-.6-.1z" fill-rule="evenodd"/>
</g>
<g font-size="2.8">
<text x="33.5" y="24.5">6</text>
<text x="76" y="24.5">5</text>
<text x="118.5" y="24.5">4</text>
<text x="160.9" y="24.5">3</text>
<text x="203.4" y="24.5">2</text>
<text x="245.8" y="24.5">1</text>
<text x="9.4" y="47.4">A</text>
<text x="268.3" y="47.4">A</text>
<text x="9.4" y="88.5">B</text>
<text x="268.3" y="88.5">B</text>
<text x="9.4" y="129.6">C</text>
<text x="268.3" y="129.6">C</text>
<text x="9.4" y="170.7">D</text>
<text x="268.3" y="170.7">D</text>
<text x="33.5" y="192.8">6</text>
<text x="76" y="192.8">5</text>
<text x="118.5" y="192.8">4</text>
<text x="160.9" y="192.8">3</text>
<text x="203.4" y="192.8">2</text>
<text x="245.8" y="192.8">1</text>
</g>
<text font-size="2.7" x="91.1" y="41.4">A</text>
<g font-size="2.3">
<text x="115.4" y="33.4">C</text>
<text x="40.5" y="45.8">B</text>
<text x="107.5" y="46.1">B</text>
<text x="110.7" y="50.7">.005</text>
<text x="117.1" y="50.7">B</text>
<text x="120.5" y="50.7">C</text>
<text x="45.9" y="62.1">1.28</text>
<text x="53.3" y="72.7">.631</text>
<text x="59.5" y="72.2">2X .596</text>
<text x="99.3" y="72.2">4X R.005</text>
<text x="98.6" y="82.6">R.005 TYP</text>
<text x="168.7" y="82.1">2X 88°</text>
<text x="68.4" y="88.7">2X 5°</text>
<text x="69.8" y="85.6">2X 3°</text>
<text x="79.4" y="92.8">.379</text>
<text x="114.3" y="90.4">2X R.095</text>
<text x="166.4" y="92.1">.296</text>
<text x="96.1" y="97.9">.170</text>
<text x="230.1" y="99.8">.086</text>
<text x="239.3" y="101.2">2X 5°</text>
<text x="219.1" y="106.9">.043</text>
<text x="57.4" y="111.7">.580</text>
<text x="114.9" y="110.6">.645</text>
<text x="121.7" y="111.2">.610</text>
<text x="176.7" y="109.3">2X R.645</text>
<text x="185.8" y="112.2">.545</text>
<text x="214.3" y="118.9">.296</text>
<text x="250.8" y="117.8">.027</text>
<text x="78.1" y="124.7">.208</text>
<text x="78" y="131.4">.317</text>
<text x="144" y="126.4">.642</text>
<text x="49" y="133.5">A</text>
<text x="79.4" y="137.1">.718</text>
<text x="227.5" y="143.7">DETAIL A</text>
<text x="97.5" y="144.7">R.010 TYP</text>
<text x="226.4" y="146.6">SCALE 4 : 1</text>
<text x="184.2" y="151.6">NOTES:</text>
<text x="184.2" y="154.5">1.</text>
<text x="190.6" y="154.5">INJECTION MOLDED PART WITH A WALL THICKNESS OF 0.05&quot;</text>
<text x="100.1" y="156.7">0.05 THICK TYP</text>
<text x="184.2" y="157.5">2.</text>
<text x="184.2" y="160.4">3.</text>
<text x="190.6" y="157.5">OUTSIDE SURFACES DRAFTED 2 DEGREES FROM THE SEPARATION LINE</text>
<text x="190.6" y="160.4">INSIDE SURFACES DRAFTED 2 DEGREES FROM THE SEPARATION LINE</text>
<text x="54.5" y="163.7">.125</text>
<text x="107.2" y="165.8">.300</text>
<text x="184.2" y="163.3">4.</text>
<text x="190.6" y="163.3">PART SYMMETRIC ABOUT DATUM C</text>
<text x="202" y="167.9">X.X</text>
<text x="211.2" y="167.9">.05</text>
<text x="236.7" y="167.9">UNIVERSITY OF COLORADO</text>
<text x="98.3" y="173.8">0.05 THICK TYP</text>
<text x="202" y="170.1">X.XX</text>
<text x="202" y="172.4">X.XXX</text>
<text x="210.3" y="172.4">.005</text>
<text x="210.4" y="170.1">.01</text>
<text x="236.7" y="172.4">1111 ENGINEERING DRIVE</text>
<text x="48.7" y="174.3">B</text>
<text x="51.4" y="179.3">.005</text>
<text x="57.8" y="179.3">B</text>
<text x="61.2" y="179.3">C</text>
<text x="185.8" y="179.5">PLASTIC</text>
<text x="202" y="174.7">X.X</text>
<text x="210" y="174.7">1</text>
<text x="226.9" y="179.2">WHITE DIAL</text>
<text x="236.7" y="174.7">BOULDER, CO 80309-0427</text>
<text x="185.7" y="184.5">NONE</text>
<text x="226.6" y="184.4">111-006</text>
<text x="241.8" y="184.4">B</text>
<text x="259.5" y="184.3">1 of 1</text>
</g>
<g font-size="1.8">
<text x="190.8" y="27.7">REV.</text>
<text x="200" y="27.7">DESCRIPTION</text>
<text x="255" y="27.7">DATE</text>
<text x="192" y="30.3">A</text>
<text x="192.2" y="33.8">B</text>
<text x="200" y="32.9">GD&amp;T TOLERANCING CONCENTRICITY OF PARTING</text>
<text x="200" y="34.7">LINE</text>
<text x="200" y="30.3">INITIAL RELEASE</text>
<text x="252.3" y="30.3">11/30/2019</text>
<text x="252.3" y="33.8">12/10/2019</text>
<text x="185.7" y="167.4">TOLERANCES</text>
<text x="185.7" y="169.2">UNLESS</text>
<text x="185.7" y="171">NOTED:</text>
<text x="185.7" y="174.7">UNITS: INCHES</text>
<text x="185.7" y="187.4">PROPRIETARY AND</text>
<text x="185.7" y="189.3">CONFIDENTIAL</text>
</g>
<g font-size="1.4">
<text x="185.8" y="177.1">MATERIAL</text>
<text x="226.9" y="176.7">DESCRIPTION</text>
<text x="185.7" y="182">FINISH</text>
<text x="226.6" y="181.8">PN</text>
<text x="238.9" y="181.8">REV</text>
<text x="259.5" y="181.8">SHEET</text>
</g>
<g font-size="1.3">
<text x="204.4" y="187.2">THE INFORMATION CONTAINED IN THIS DRAWING IS THE SOLE PROPERTY OF UNIVERSITY OF COLORADO.</text>
<text x="204.4" y="188.8">ANY REPRODUCTION IN PART OR AS A WHOLE WITHOUT WRITTEN PERMISSION IS PROHIBITED.</text>
</g>
</svg>
